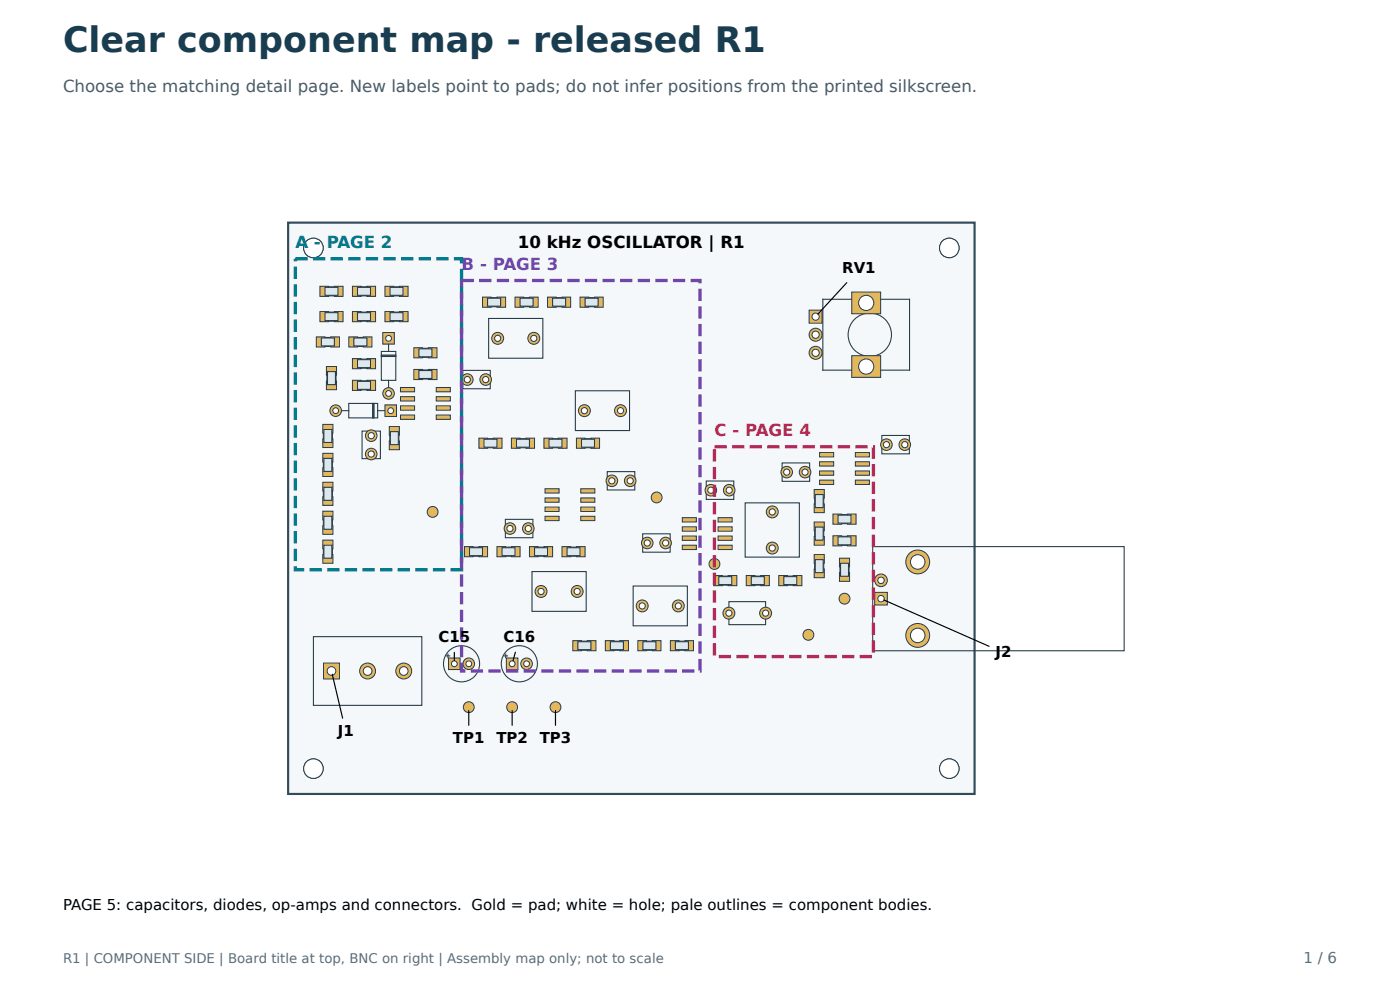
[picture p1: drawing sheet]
<svg xmlns="http://www.w3.org/2000/svg" width="297mm" height="211mm" viewBox="0 0 297 211" stroke-linecap="round" stroke-linejoin="round" font-family="sans-serif">
<path d="M61.2 47.2h145.7v121.2h-145.7z" fill="#f5f8fa" stroke="#344b5a" stroke-width=".46"/>
<g fill="none" stroke="#273b48" stroke-width=".23">
<path d="M68.1 71.6h3v1.9h-3zM68.8 66.2h3.1v1.9h-3.1zM68.8 60.8h3.1v1.9h-3.1zM69.4 78.7h1.9v3h-1.9zM75 71.6h3v1.9h-3zM75.7 66.2h3.1v1.9h-3.1zM75.7 60.8h3.1v1.9h-3.1zM75.7 76.2h3.1v1.9h-3.1zM80.9 74.5h3.1v6.2h-3.1zM80.9 75.3h3.1M80.9 75.5h3.1M80.9 75.6h3.1"/>
<path d="M82.5 71.8v2.7M82.6 66.2h3.1v1.9h-3.1zM82.6 60.8h3.1v1.9h-3.1zM88.8 73.9h3v1.9h-3zM88.8 78.5h3v1.9h-3zM98.2 78.6h5.9v3.9h-5.9zM103.3 63.1h3.1v1.9h-3.1zM103.7 67.5h11.5v8.5h-11.5zM110.2 63.1h3.1v1.9h-3.1zM117.1 63.1h3.1v1.9h-3.1zM124 63.1h3.1v1.9h-3.1zM174.7 63.5h18.4v15h-18.4z"/>
<path d="M68.6 90.9h2v3.1h-2zM68.6 97.1h2v3h-2zM71.3 87.1h2.7M74 85.6h6.2v3h-6.2zM75.7 80.8h3.1v1.9h-3.1zM76.9 91.4h3.8v5.9h-3.8zM79.1 85.6v3M79.2 85.6v3M79.4 85.6v3M80.2 87.1h2.7M82.5 80.7v2.7M82.8 91.4h1.9v3.1h-1.9z"/>
<path d="M102.6 93h3v2h-3zM109.5 93h3v2h-3zM116.4 93h3v2h-3zM122.1 82.9h11.5v8.4h-11.5zM123.3 93h3v2h-3zM166 98.2h5.9v3.9h-5.9zM187.2 92.4h5.8v3.9h-5.8zM68.6 103.2h2v3.1h-2zM68.6 109.3h2v3.1h-2zM68.6 115.5h2v3h-2zM99.5 116h3.1v2h-3.1zM106.4 116h3.1v2h-3.1z"/>
<path d="M107.3 110.2h5.8v3.8h-5.8zM113.3 116h3.1v2h-3.1zM120.2 116h3.1v2h-3.1zM128.9 100h5.8v3.9h-5.8zM136.4 113.2h5.9v3.9h-5.9zM149.9 102h5.9v3.9h-5.9zM158.2 106.7h11.5v11.5h-11.5zM172.9 111.6h2v3.1h-2zM172.9 104.7h2v3.1h-2zM172.9 118.5h2v3.1h-2zM177.7 113.7h3.1v2h-3.1zM177.7 109.1h3.1v2h-3.1z"/>
<path d="M178.3 119.3h1.9v3.1h-1.9zM185.2 115.9h53.4v22.1h-53.4zM66.5 135h23v14.6h-23zM94.7 139.1h.8M95.1 138.7v.8M107 139.1h.7M107.4 138.7v.8M112.9 121.2h11.5v8.5h-11.5zM122.5 136h3.1v1.9h-3.1zM129.4 136h3.1v1.9h-3.1zM134.4 124.3h11.5v8.4h-11.5zM136.3 136h3.1v1.9h-3.1z"/>
<path d="M143.2 136h3.1v1.9h-3.1zM152.4 122.2h3.1v1.9h-3.1zM154.7 127.6h7.8v4.9h-7.8zM159.3 122.2h3.1v1.9h-3.1zM166.2 122.2h3.1v1.9h-3.1z"/>
<circle cx="184.6" cy="71" r="4.6"/>
<circle cx="98" cy="140.8" r="3.8"/>
<circle cx="110.2" cy="140.8" r="3.8"/>
</g>
<g fill="#e3b75b" stroke="#273b48" stroke-width=".21">
<path d="M69.3 77.7h2.1v1.9h-2.1z"/>
<path d="M69.3 80.8h2.1v1.9h-2.1z"/>
<path d="M123.1 63h1.9v2.2h-1.9z"/>
<path d="M126.2 63h1.8v2.2h-1.8z"/>
<path d="M77.9 66.1h1.8v2.1h-1.8z"/>
<path d="M74.8 66.1h1.9v2.1h-1.9z"/>
<path d="M107.5 139.6h2.4v2.4h-2.4z"/>
<path d="M172.8 110.7h2.2v1.9h-2.2z"/>
<path d="M172.8 113.8h2.2v1.8h-2.2z"/>
<path d="M115.5 92.9h1.8v2.2h-1.8z"/>
<path d="M118.5 92.9h1.9v2.2h-1.9z"/>
<path d="M174 96h3v.9h-3z"/>
<path d="M174 97.9h3v1h-3z"/>
<path d="M174 99.9h3v.9h-3z"/>
<path d="M174 101.8h3v1h-3z"/>
<path d="M181.6 101.8h3v1h-3z"/>
<path d="M181.6 99.9h3v.9h-3z"/>
<path d="M181.6 97.9h3v1h-3z"/>
<path d="M181.6 96h3v.9h-3z"/>
<path d="M71 66.1h1.8v2.1h-1.8z"/>
<path d="M67.9 66.1h1.9v2.1h-1.9z"/>
<path d="M154.6 122.1h1.8v2.1h-1.8z"/>
<path d="M151.5 122.1h1.8v2.1h-1.8z"/>
<path d="M81.7 85.9h2.5v2.4h-2.5z"/>
<path d="M77.9 60.7h1.8v2.2h-1.8z"/>
<path d="M74.8 60.7h1.9v2.2h-1.9z"/>
<path d="M185.7 125.6h2.7v2.7h-2.7z"/>
<path d="M135.4 135.9h1.8v2.1h-1.8z"/>
<path d="M138.5 135.9h1.8v2.1h-1.8z"/>
<path d="M68.5 102.3h2.2v1.8h-2.2z"/>
<path d="M68.5 105.4h2.2v1.8h-2.2z"/>
<path d="M115.7 103.7h3v.9h-3z"/>
<path d="M115.7 105.6h3v.9h-3z"/>
<path d="M115.7 107.6h3v.9h-3z"/>
<path d="M115.7 109.5h3v.9h-3z"/>
<path d="M123.3 109.5h3v.9h-3z"/>
<path d="M123.3 107.6h3v.9h-3z"/>
<path d="M123.3 105.6h3v.9h-3z"/>
<path d="M123.3 103.7h3v.9h-3z"/>
<path d="M122.4 92.9h1.8v2.2h-1.8z"/>
<path d="M125.4 92.9h1.9v2.2h-1.9z"/>
<path d="M112.4 115.9h1.8v2.2h-1.8z"/>
<path d="M115.5 115.9h1.8v2.2h-1.8z"/>
<path d="M109.3 63h1.9v2.2h-1.9z"/>
<path d="M112.4 63h1.8v2.2h-1.8z"/>
<path d="M82.6 93.5h2.2v1.9h-2.2z"/>
<path d="M82.6 90.5h2.2v1.8h-2.2z"/>
<path d="M71 60.7h1.8v2.2h-1.8z"/>
<path d="M67.9 60.7h1.9v2.2h-1.9z"/>
<path d="M68.7 140.6h3.4v3.4h-3.4z"/>
<path d="M81.3 70.5h2.4v2.5h-2.4z"/>
<path d="M74 71.5h1.9v2.1h-1.9z"/>
<path d="M77.1 71.5h1.9v2.1h-1.9z"/>
<path d="M67.1 71.5h1.9v2.1h-1.9z"/>
<path d="M70.2 71.5h1.9v2.1h-1.9z"/>
<path d="M101.7 92.9h1.8v2.2h-1.8z"/>
<path d="M104.7 92.9h1.9v2.2h-1.9z"/>
<path d="M161.5 122.1h1.8v2.1h-1.8z"/>
<path d="M158.4 122.1h1.8v2.1h-1.8z"/>
<path d="M85 82.2h3v.9h-3z"/>
<path d="M85 84.1h3v1h-3z"/>
<path d="M85 86.1h3v.9h-3z"/>
<path d="M85 88h3v.9h-3z"/>
<path d="M92.6 88h3v.9h-3z"/>
<path d="M92.6 86.1h3v.9h-3z"/>
<path d="M92.6 84.1h3v1h-3z"/>
<path d="M92.6 82.2h3v.9h-3z"/>
<path d="M68.5 96.1h2.2v1.9h-2.2z"/>
<path d="M68.5 99.2h2.2v1.9h-2.2z"/>
<path d="M105.5 115.9h1.8v2.2h-1.8z"/>
<path d="M108.6 115.9h1.8v2.2h-1.8z"/>
<path d="M74.8 80.7h1.9v2.1h-1.9z"/>
<path d="M77.9 80.7h1.8v2.1h-1.8z"/>
<path d="M108.6 92.9h1.8v2.2h-1.8z"/>
<path d="M111.6 92.9h1.9v2.2h-1.9z"/>
<path d="M68.5 108.4h2.2v1.9h-2.2z"/>
<path d="M68.5 111.5h2.2v1.8h-2.2z"/>
<path d="M176.8 113.6h1.9v2.2h-1.9z"/>
<path d="M179.9 113.6h1.8v2.2h-1.8z"/>
<path d="M102.4 63h1.9v2.2h-1.9z"/>
<path d="M105.5 63h1.8v2.2h-1.8z"/>
<path d="M178.2 121.5h2.1v1.8h-2.1z"/>
<path d="M178.2 118.4h2.1v1.8h-2.1z"/>
<path d="M172.8 117.6h2.2v1.9h-2.2z"/>
<path d="M172.8 120.7h2.2v1.8h-2.2z"/>
<path d="M142.3 135.9h1.8v2.1h-1.8z"/>
<path d="M145.4 135.9h1.8v2.1h-1.8z"/>
<path d="M84.8 66.1h1.8v2.1h-1.8z"/>
<path d="M81.7 66.1h1.9v2.1h-1.9z"/>
<path d="M144.8 109.8h3v.9h-3z"/>
<path d="M144.8 111.7h3v1h-3z"/>
<path d="M144.8 113.7h3v.9h-3z"/>
<path d="M144.8 115.6h3v1h-3z"/>
<path d="M152.4 115.6h3v1h-3z"/>
<path d="M152.4 113.7h3v.9h-3z"/>
<path d="M152.4 111.7h3v1h-3z"/>
<path d="M152.4 109.8h3v.9h-3z"/>
<path d="M84.8 60.7h1.8v2.2h-1.8z"/>
<path d="M81.7 60.7h1.9v2.2h-1.9z"/>
<path d="M90.9 73.8h1.9v2.1h-1.9z"/>
<path d="M87.9 73.8h1.8v2.1h-1.8z"/>
<path d="M116.2 63h1.9v2.2h-1.9z"/>
<path d="M119.3 63h1.8v2.2h-1.8z"/>
<path d="M77.9 76.1h1.8v2.1h-1.8z"/>
<path d="M74.8 76.1h1.9v2.1h-1.9z"/>
<path d="M68.5 90h2.2v1.9h-2.2z"/>
<path d="M68.5 93.1h2.2v1.8h-2.2z"/>
<path d="M119.3 115.9h1.8v2.2h-1.8z"/>
<path d="M122.4 115.9h1.8v2.2h-1.8z"/>
<path d="M87.9 78.4h1.8v2.1h-1.8z"/>
<path d="M90.9 78.4h1.9v2.1h-1.9z"/>
<path d="M172.8 103.8h2.2v1.9h-2.2z"/>
<path d="M172.8 106.9h2.2v1.8h-2.2z"/>
<path d="M128.5 135.9h1.8v2.1h-1.8z"/>
<path d="M131.6 135.9h1.8v2.1h-1.8z"/>
<path d="M121.6 135.9h1.8v2.1h-1.8z"/>
<path d="M124.7 135.9h1.8v2.1h-1.8z"/>
<path d="M176.8 109h1.9v2.2h-1.9z"/>
<path d="M179.9 109h1.8v2.2h-1.8z"/>
<path d="M95.2 139.6h2.5v2.4h-2.5z"/>
<path d="M168.4 122.1h1.8v2.1h-1.8z"/>
<path d="M165.3 122.1h1.8v2.1h-1.8z"/>
<path d="M171.8 65.8h2.7v2.7h-2.7z"/>
<path d="M180.8 61.9h6.1v4.6h-6.1z"/>
<path d="M180.8 75.4h6.1v4.6h-6.1z"/>
<path d="M98.6 115.9h1.8v2.2h-1.8z"/>
<path d="M101.7 115.9h1.8v2.2h-1.8z"/>
<path d="M68.5 114.6h2.2v1.8h-2.2z"/>
<path d="M68.5 117.6h2.2v1.9h-2.2z"/>
<circle cx="78.8" cy="96.3" r="1.23"/>
<circle cx="78.8" cy="92.4" r="1.23"/>
<circle cx="66.5" cy="163" r="2.07"/>
<circle cx="99.5" cy="150" r="1.15"/>
<circle cx="111.8" cy="140.8" r="1.23"/>
<circle cx="108.3" cy="112.1" r="1.23"/>
<circle cx="112.1" cy="112.1" r="1.23"/>
<circle cx="171.6" cy="134.6" r="1.15"/>
<circle cx="99.2" cy="80.5" r="1.23"/>
<circle cx="103.1" cy="80.5" r="1.23"/>
<circle cx="114.8" cy="125.4" r="1.27"/>
<circle cx="122.5" cy="125.4" r="1.27"/>
<circle cx="163.9" cy="108.6" r="1.27"/>
<circle cx="163.9" cy="116.2" r="1.27"/>
<circle cx="71.3" cy="87.1" r="1.23"/>
<circle cx="167" cy="100.1" r="1.23"/>
<circle cx="170.9" cy="100.1" r="1.23"/>
<circle cx="187" cy="123.1" r="1.34"/>
<circle cx="194.8" cy="119.2" r="2.53"/>
<circle cx="194.8" cy="134.8" r="2.53"/>
<circle cx="201.5" cy="52.6" r="2.07"/>
<circle cx="105.6" cy="71.8" r="1.27"/>
<circle cx="113.3" cy="71.8" r="1.27"/>
<circle cx="66.5" cy="52.6" r="2.07"/>
<circle cx="137.4" cy="115.2" r="1.23"/>
<circle cx="141.3" cy="115.2" r="1.23"/>
<circle cx="201.5" cy="163" r="2.07"/>
<circle cx="78" cy="142.3" r="1.69"/>
<circle cx="85.7" cy="142.3" r="1.69"/>
<circle cx="82.5" cy="83.4" r="1.23"/>
<circle cx="136.3" cy="128.5" r="1.27"/>
<circle cx="144" cy="128.5" r="1.27"/>
<circle cx="179.3" cy="127" r="1.15"/>
<circle cx="139.4" cy="105.5" r="1.15"/>
<circle cx="188.2" cy="94.3" r="1.23"/>
<circle cx="192.1" cy="94.3" r="1.23"/>
<circle cx="108.7" cy="150" r="1.15"/>
<circle cx="151.7" cy="119.6" r="1.15"/>
<circle cx="150.9" cy="104" r="1.23"/>
<circle cx="154.8" cy="104" r="1.23"/>
<circle cx="129.9" cy="102" r="1.23"/>
<circle cx="133.8" cy="102" r="1.23"/>
<circle cx="117.9" cy="150" r="1.15"/>
<circle cx="124" cy="87.1" r="1.27"/>
<circle cx="131.7" cy="87.1" r="1.27"/>
<circle cx="91.8" cy="108.6" r="1.15"/>
<circle cx="154.7" cy="130" r="1.27"/>
<circle cx="162.5" cy="130" r="1.27"/>
<circle cx="99.5" cy="140.8" r="1.23"/>
<circle cx="173.1" cy="71" r="1.38"/>
<circle cx="173.1" cy="74.8" r="1.38"/>
</g>
<g fill="#fff" stroke="#273b48" stroke-width=".21">
<circle cx="78.8" cy="96.3" r=".65"/>
<circle cx="78.8" cy="92.4" r=".65"/>
<circle cx="66.5" cy="163" r="2.07"/>
<circle cx="108.7" cy="140.8" r=".61"/>
<circle cx="111.8" cy="140.8" r=".61"/>
<circle cx="108.3" cy="112.1" r=".65"/>
<circle cx="112.1" cy="112.1" r=".65"/>
<circle cx="99.2" cy="80.5" r=".65"/>
<circle cx="103.1" cy="80.5" r=".65"/>
<circle cx="114.8" cy="125.4" r=".65"/>
<circle cx="122.5" cy="125.4" r=".65"/>
<circle cx="163.9" cy="108.6" r=".65"/>
<circle cx="163.9" cy="116.2" r=".65"/>
<circle cx="82.9" cy="87.1" r=".61"/>
<circle cx="71.3" cy="87.1" r=".61"/>
<circle cx="167" cy="100.1" r=".65"/>
<circle cx="170.9" cy="100.1" r=".65"/>
<circle cx="187" cy="127" r=".68"/>
<circle cx="187" cy="123.1" r=".68"/>
<circle cx="194.8" cy="119.2" r="1.54"/>
<circle cx="194.8" cy="134.8" r="1.54"/>
<circle cx="201.5" cy="52.6" r="2.07"/>
<circle cx="105.6" cy="71.8" r=".65"/>
<circle cx="113.3" cy="71.8" r=".65"/>
<circle cx="66.5" cy="52.6" r="2.07"/>
<circle cx="137.4" cy="115.2" r=".65"/>
<circle cx="141.3" cy="115.2" r=".65"/>
<circle cx="201.5" cy="163" r="2.07"/>
<circle cx="70.4" cy="142.3" r=".92"/>
<circle cx="78" cy="142.3" r=".92"/>
<circle cx="85.7" cy="142.3" r=".92"/>
<circle cx="82.5" cy="71.8" r=".61"/>
<circle cx="82.5" cy="83.4" r=".61"/>
<circle cx="136.3" cy="128.5" r=".65"/>
<circle cx="144" cy="128.5" r=".65"/>
<circle cx="188.2" cy="94.3" r=".65"/>
<circle cx="192.1" cy="94.3" r=".65"/>
<circle cx="150.9" cy="104" r=".65"/>
<circle cx="154.8" cy="104" r=".65"/>
<circle cx="129.9" cy="102" r=".65"/>
<circle cx="133.8" cy="102" r=".65"/>
<circle cx="124" cy="87.1" r=".65"/>
<circle cx="131.7" cy="87.1" r=".65"/>
<circle cx="154.7" cy="130" r=".65"/>
<circle cx="162.5" cy="130" r=".65"/>
<circle cx="96.4" cy="140.8" r=".61"/>
<circle cx="99.5" cy="140.8" r=".61"/>
<circle cx="173.1" cy="67.2" r=".77"/>
<circle cx="173.1" cy="71" r=".77"/>
<circle cx="173.1" cy="74.8" r=".77"/>
<circle cx="183.9" cy="64.2" r="1.61"/>
<circle cx="183.9" cy="77.7" r="1.61"/>
</g>
<g fill="#dde8ee" stroke="#273b48" stroke-width=".23">
<path d="M69.5 78.8h1.7v2.8h-1.7z"/>
<path d="M124.2 63.2h2.8v1.7h-2.8z"/>
<path d="M75.9 66.3h2.7v1.7h-2.7z"/>
<path d="M173.1 111.8h1.6v2.8h-1.6z"/>
<path d="M116.5 93.2h2.8v1.6h-2.8z"/>
<path d="M69 66.3h2.7v1.7h-2.7z"/>
<path d="M152.6 122.3h2.7v1.7h-2.7z"/>
<path d="M75.9 60.9h2.7v1.7h-2.7z"/>
<path d="M136.5 136.1h2.7v1.7h-2.7z"/>
<path d="M68.8 103.4h1.6v2.7h-1.6z"/>
<path d="M123.4 93.2h2.8v1.6h-2.8z"/>
<path d="M113.5 116.2h2.7v1.7h-2.7z"/>
<path d="M110.4 63.2h2.8v1.7h-2.8z"/>
<path d="M82.9 91.5h1.7v2.8h-1.7z"/>
<path d="M69 60.9h2.7v1.7h-2.7z"/>
<path d="M75.1 71.7h2.8v1.7h-2.8z"/>
<path d="M68.2 71.7h2.8v1.7h-2.8z"/>
<path d="M102.7 93.2h2.8v1.6h-2.8z"/>
<path d="M159.5 122.3h2.7v1.7h-2.7z"/>
<path d="M68.8 97.2h1.6v2.8h-1.6z"/>
<path d="M106.6 116.2h2.7v1.7h-2.7z"/>
<path d="M75.9 80.9h2.7v1.7h-2.7z"/>
<path d="M109.6 93.2h2.8v1.6h-2.8z"/>
<path d="M68.8 109.5h1.6v2.8h-1.6z"/>
<path d="M177.9 113.9h2.7v1.7h-2.7z"/>
<path d="M103.5 63.2h2.8v1.7h-2.8z"/>
<path d="M178.4 119.5h1.7v2.7h-1.7z"/>
<path d="M173.1 118.7h1.6v2.8h-1.6z"/>
<path d="M143.4 136.1h2.7v1.7h-2.7z"/>
<path d="M82.8 66.3h2.7v1.7h-2.7z"/>
<path d="M82.8 60.9h2.7v1.7h-2.7z"/>
<path d="M88.9 74h2.8v1.7h-2.8z"/>
<path d="M117.3 63.2h2.8v1.7h-2.8z"/>
<path d="M75.9 76.3h2.7v1.7h-2.7z"/>
<path d="M68.8 91.1h1.6v2.7h-1.6z"/>
<path d="M120.4 116.2h2.7v1.7h-2.7z"/>
<path d="M88.9 78.6h2.8v1.7h-2.8z"/>
<path d="M173.1 104.9h1.6v2.8h-1.6z"/>
<path d="M129.6 136.1h2.7v1.7h-2.7z"/>
<path d="M122.7 136.1h2.7v1.7h-2.7z"/>
<path d="M177.9 109.3h2.7v1.6h-2.7z"/>
<path d="M166.4 122.3h2.7v1.7h-2.7z"/>
<path d="M99.7 116.2h2.7v1.7h-2.7z"/>
<path d="M68.8 115.6h1.6v2.8h-1.6z"/>
</g>
<path d="M62.7 54.9h35.3v65.9h-35.3z" fill="none" stroke="#007c91" stroke-width=".71" stroke-dasharray="2.6 1.1" stroke-linecap="butt"/>
<path d="M98 59.5h50.6v82.8h-50.6z" fill="none" stroke="#7046ac" stroke-width=".71" stroke-dasharray="2.6 1.1" stroke-linecap="butt"/>
<path d="M151.7 94.8h33.7v44.4h-33.7z" fill="none" stroke="#b32957" stroke-width=".71" stroke-dasharray="2.6 1.1" stroke-linecap="butt"/>
<path d="M179.8 59.9l-6.2 6.7M96.4 138.4v1.7M109.4 138.3l-.5 1.8M187.7 127.3l22.3 9.8M70.5 143l2.2 9.3M99.5 150.7v3.1M108.7 150.7v3.1M117.9 150.7v3.1" fill="none" stroke="#000" stroke-width=".25"/>
<text font-size="7.4" fill="#183d50" x="13.4" y="11">Clear component map - released R1</text>
<text font-size="3.5" fill="#485b67" x="13.4" y="19.6">Choose the matching detail page. New labels point to pads; do not infer positions from the printed silkscreen.</text>
<text font-size="3.5" fill="#007c91" x="62.7" y="52.6">A - PAGE 2</text>
<text font-size="3.5" x="109.9" y="52.6">10 kHz OSCILLATOR | R1</text>
<text font-size="3.5" fill="#7046ac" x="98" y="57.2">B - PAGE 3</text>
<text font-size="3.5" fill="#b32957" x="151.7" y="92.5">C - PAGE 4</text>
<g font-size="3.2">
<text x="178.8" y="58">RV1</text>
<text x="93.1" y="136.2">C15</text>
<text x="106.9" y="136.2">C16</text>
<text x="211.3" y="139.2">J2</text>
<text x="71.7" y="156.1">J1</text>
<text x="96.2" y="157.7">TP1</text>
<text x="105.4" y="157.7">TP2</text>
<text x="114.6" y="157.7">TP3</text>
<text x="13.4" y="192.9">PAGE 5: capacitors, diodes, op-amps and connectors. Gold = pad; white = hole; pale outlines = component bodies.</text>
</g>
<text font-size="3.2" fill="#596d78" x="276.7" y="204.3">1 / 6</text>
<text font-size="2.8" fill="#596d78" x="13.4" y="204.3">R1 | COMPONENT SIDE | Board title at top, BNC on right | Assembly map only; not to scale</text>
</svg>
